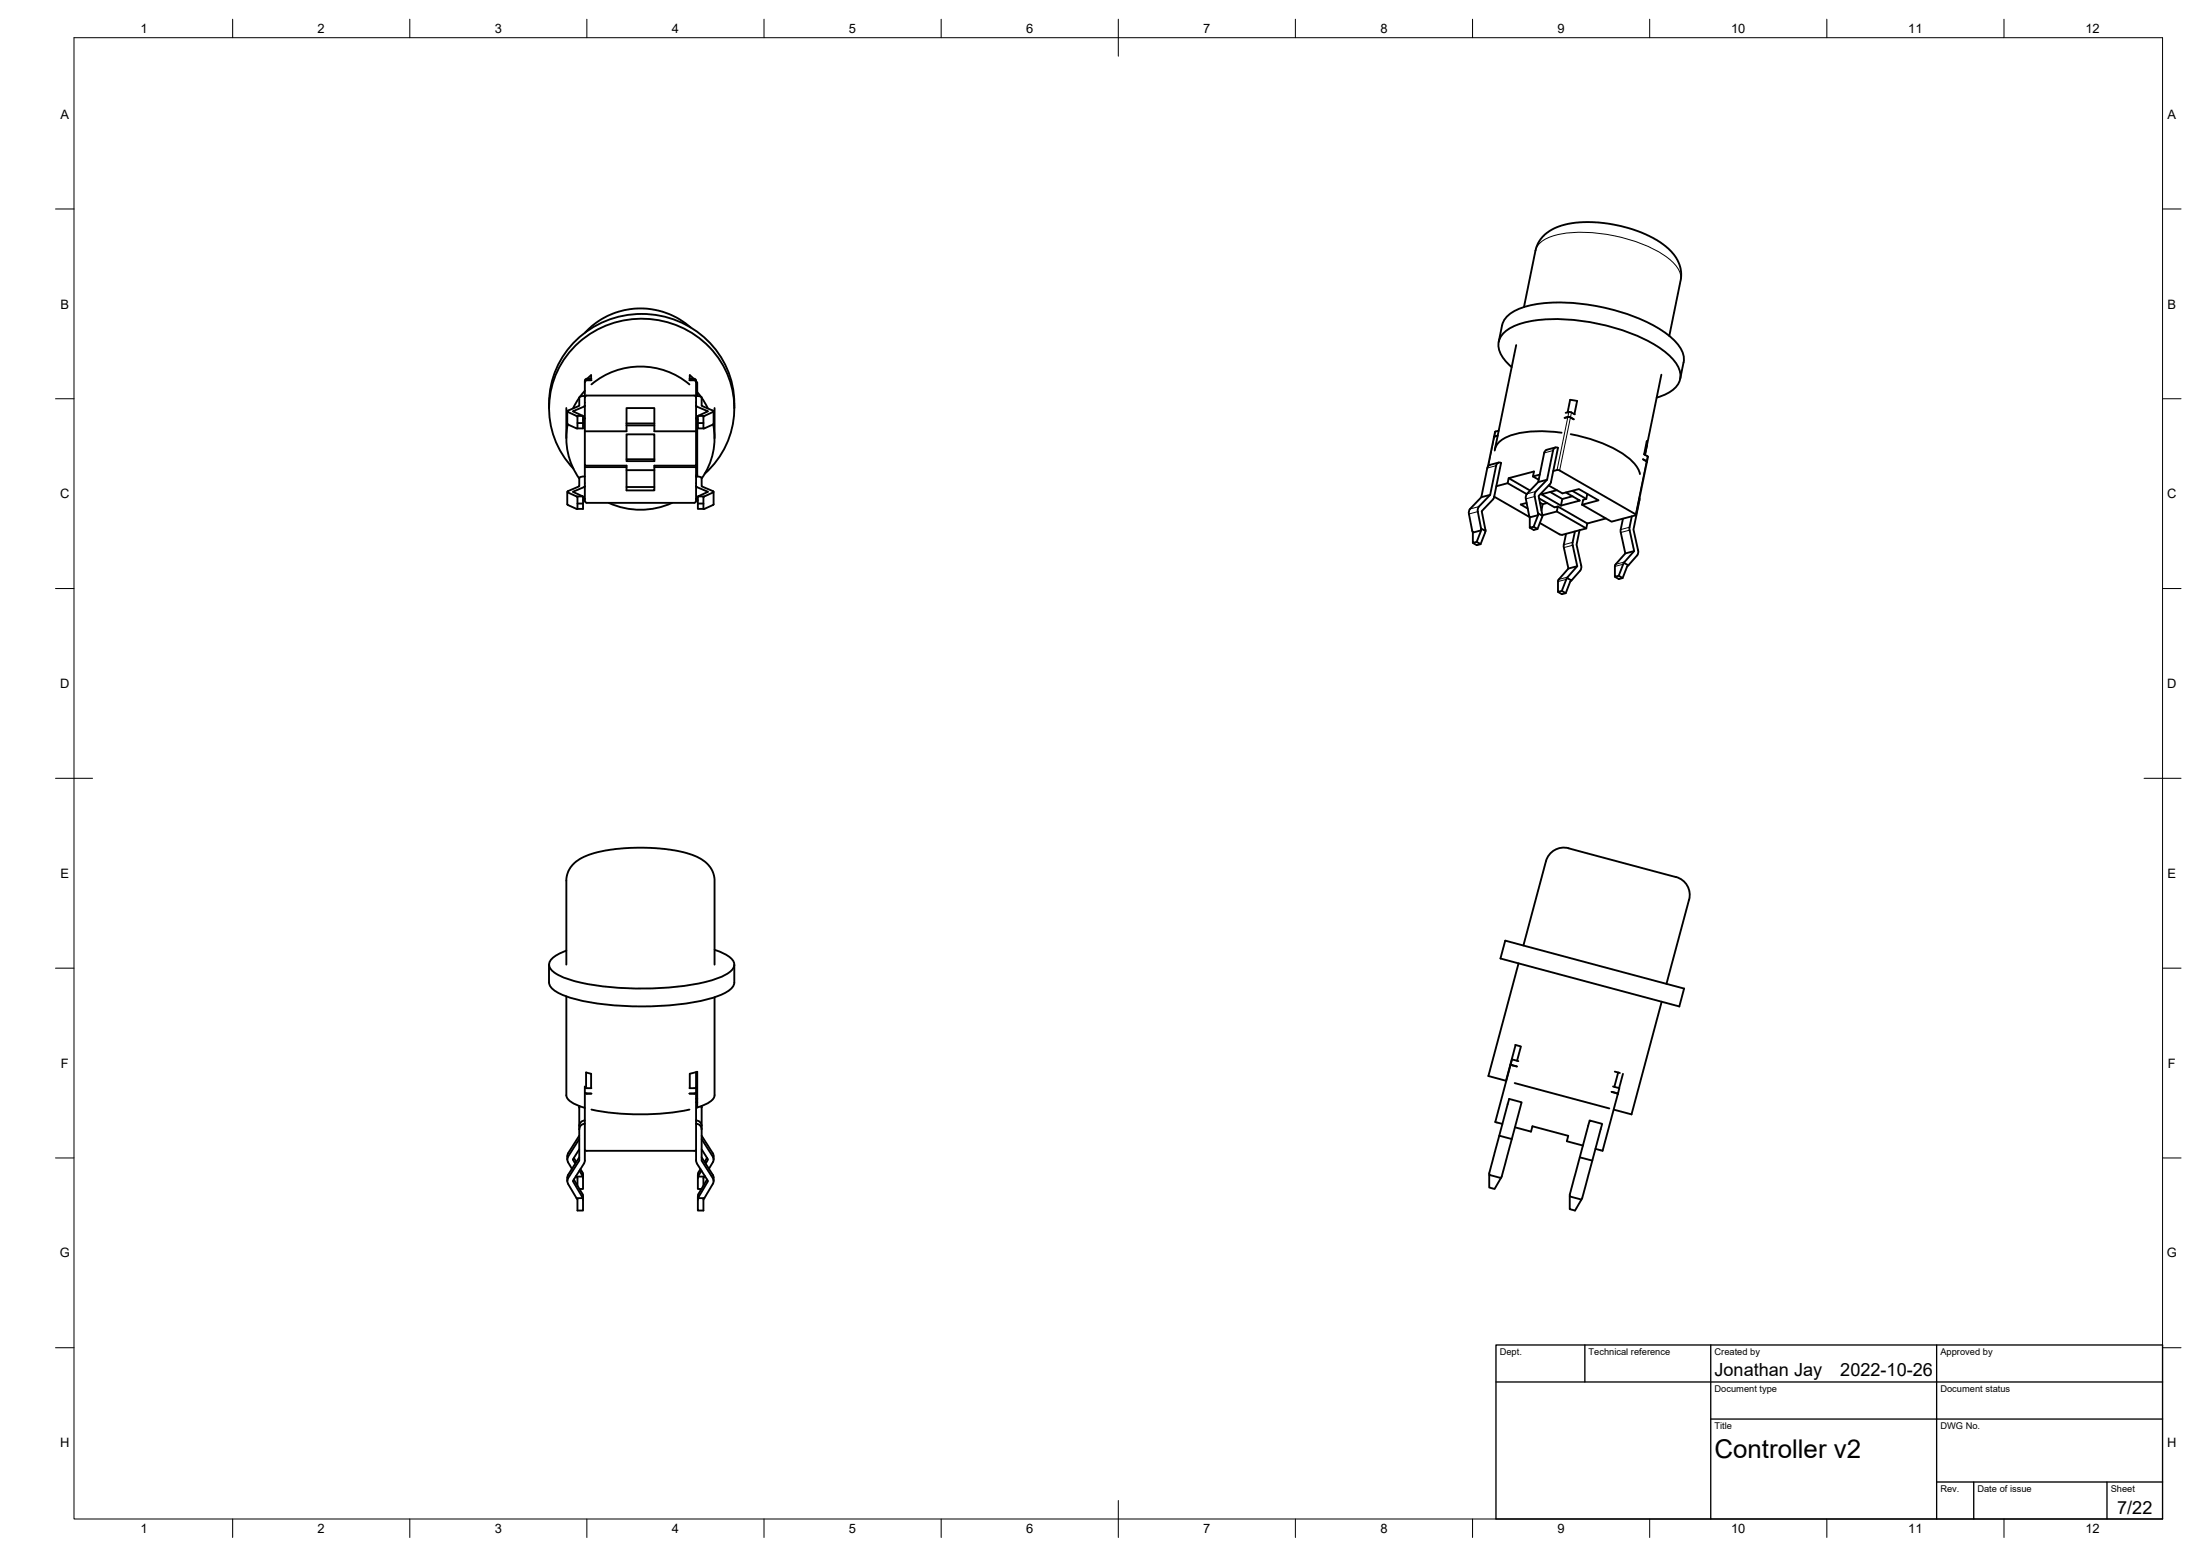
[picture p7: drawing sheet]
<svg xmlns="http://www.w3.org/2000/svg" width="594mm" height="420mm" viewBox="0 0 594 420" stroke-linecap="round" stroke-linejoin="round" font-family="sans-serif">
<!-- layer: Visible -->
<g fill="none" stroke="#000" stroke-width=".51">
<path d="M186.5 88.4a20.4 20.4 0 0 0-28.5 1.4M405.6 87.8l-.9 4.5M405.6 87.8a6.9 6.9 0 0 1 4.8-4.5 39.3 39.3 0 0 1 19.4-.9 47.3 47.3 0 0 1 21.1 8.4 9 9 0 0 1 3.8 6.1l-.1 .9M408.2 99.1a8.3 8.3 0 0 1-3.6-6.1 5.7 5.7 0 0 1 3.7-4.7 33.7 33.7 0 0 1 17.4-1.8 51.8 51.8 0 0 1 23.2 8 10.1 10.1 0 0 1 4.9 7 5.6 5.6 0 0 1-3.6 4.8l-2.8 1.1M409.4 93.2l-5.7 28.2M411.5 82.9l3.2-15.7a9.7 9.7 0 0 1 8-6.6l2.6-.4 3-.2 5.7 .3 6.5 1.5 5.2 2.1a14.2 14.2 0 0 1 7.9 7.9l.4 1.6-.1 1.8-3.1 15.5M454.6 97.9l-.9 4.4M148.3 110.2a25 25 0 0 1 36.5-22.7 24.2 24.2 0 0 1 13.5 22.7M152.9 110.2v8.1M153.3 114.6a18.8 18.8 0 0 0 3.1 14.6M153.4 110.8l-.2 .3 .2 .1 2.3 1.1M155.7 112.3l.2 .2v3.2"/>
<path d="M155.7 112.3h1.7M155.9 114.2h1.5M156.4 107.3v2.3l-3 1.3M156.4 107.4l-1.7 2.9M157.9 116.5v9.2h11.3v6.7h7.5v-6.7h11.3v-9.2M157.9 116.5h11.3v-6.3h7.5v6.3h11.3M157.9 102.8v13.7M157.9 109.6l-3.2 1.5 2.7 1.2v3.4a4.4 4.4 0 0 1-4.2-1.3v-3.3M157.9 113l-.5 .3M157.9 105.5l-1.3 1.6M157.9 106.9l-1 .1-.5 .3M157.9 107.3l.5-.5h29.1l.5 .5"/>
<path d="M159.6 101.3v1M159.6 101.3l-1 1M159.7 102.7h-1.5l-.3 .4M159.7 102.3h-1.5l-.3 .5M159.7 103.8a20.5 20.5 0 0 1 26.5 0M169.2 117.3h7.5v7.2h-7.5zM169.2 114.9h7.5M169.2 114.3h7.5M186.2 102.7h1.5l.3 .4M186.2 102.3h1.5l.3 .5v13.7M186.3 101.3l1 1M186.3 101.3v1"/>
<path d="M188 102.9l.3 .4v3.6M188 106.9l1 .1 .5 .3M188 113l.2 .2M188 109.6l.2 .2M188.2 109.8l3 1.3-2.6 1.2-.1 .2M188.2 113.2l.2 .1M188.3 113.2v15.5M188.3 105.9l.9 1.2M188.4 112.5v3.2h1.5M188.4 114.2h1.5M188.5 112.3h1.7M189.5 107.4l1.7 2.9"/>
<path d="M189.5 107.3v2.3l3.2 1.4-.2 .2-2.3 1.1M190.2 112.3l-.3 .2v3.2M192.6 114.6a18.8 18.8 0 0 1-3.1 14.6M192.7 111.1v3.4l-2.8 1.2M193 110.2v8.1M404.4 117.6l-1 .4M404.7 116.3l-1 .3-1.9 9.3M421.7 116.8a27.1 27.1 0 0 0-15.4 1.5 4.7 4.7 0 0 0-2.7 3.4M423.4 112.6l-.9 .2M423.4 112.6l.7 .1M423.7 111.3l-.9 .2M423.7 111.3l.7 .1 .8 .5"/>
<path d="M424.1 112.7l.9 .5M424.2 117.2a34.5 34.5 0 0 1 16.6 7.4 6.8 6.8 0 0 1 2.1 3.4M425.9 108.3l-.8 3.5M425.9 108.3l-1.9-.3-.7 3.4M444.7 119.1l-.8 3.6 1.1 .7M444.7 119.1v1.2l-.3 .1M448.6 101.2l-4.4 21.6M153.4 132.6l-.2 .3 .2 .1 2.3 1h1.7M154.9 126.6a23.9 23.9 0 0 1 11.7-39.7 24.8 24.8 0 0 1 31.7 24.2 23.7 23.7 0 0 1-8 16.8M155.7 134l.2 .3v3.1M155.9 136h1.5M156.4 129.1v2.2l-3 1.3"/>
<path d="M157.9 125.7v9.6M157.9 126.1h11.3M157.9 131.3l-3.2 1.5 2.7 1.2v3.4h-1.7l-2.4-1.1-.1-3.5M157.9 134.7l-.5 .3M157.9 128.7l-1 .1-.5 .2M164.4 135.8a20.6 20.6 0 0 0 17.1 0M169.2 131.5h7.5M169.2 127h7.5M169.2 124h7.5M176.7 126.1h11.3M188 125.7v9.6l-.5 .5h-29.1l-.5-.5M188 128.7l1 .1 .5 .2"/>
<path d="M188 131.3l.2 .2M188 134.7l.2 .2M188.2 131.5l3 1.3-2.6 1.2-.1 .2M188.2 134.9l.2 .1M188.3 128.1l-.3 .4M188.4 134.3v3.1h1.5M188.4 136h1.5M189.5 129.1v2.2l3 1.3 .2 .3-2.5 1.1h-1.7M190.2 134l-.3 .3v3.1M192.7 132.8v3.5l-2.8 1.1M399.1 138.2l.8 4.5 1.2 .7M402.4 133.6l-2.4 .7"/>
<path d="M403.2 134.9l-3.1 3.1 1.1 5.4M403.5 134.2l-.3 .6M403.5 134.1l9.6 5.5M404.1 131.3l3-.8 5.2 2.9M404.7 124.9l-2.4 .6-.6 .6-1.7 8.2-3 3.1-.3 .6v.8l1 5 2.3-.6-.1-.5M405.3 125l-1.8 9.2M405.4 125a.89 .89 0 0 0-1.4 .7l-1.6 7.9-3 3.2-.3 .6v.8M407.4 129.1l-.3 1.4M412.2 135.8l-1.5 .4 1.8 1.1M413.1 139.7v2.8l1-.3M414 128.7l.2-1.4-6.8 1.8 5.8 3.4M414 128.7l1.5 .8"/>
<path d="M415.3 138.6l-.9-5.3 .3-.6 3.1-3.2 1.6-7.8a.91 .91 0 0 1 1.3-.8l-1.9 9.5-3.3 3.5 1 5.4M415.3 138.6l1.2 .7M415.3 138.6v.5M415.3 139.1l-1.2 3.1M415.6 134.6l4.2 2.4 .9-.2-.3 1.3-3.9 1M415.8 128.2l-1.8 .5M415.8 135.7l.8 .4M416.4 139.7l-1.2 3.1-1 .3-1.1-.6M416.5 139.3l-.1 .4M417.8 129.5l-2.4 .7M417.8 135.8l-1.2 .3-.4 1.7M418.2 131.1l3.7 2.1 4.5-1.1 5.3 3-4.5 1.2"/>
<path d="M418.6 132.8l3.3 1.9M419.4 127.2l1.1-.3 .7 .1 20.6 12.1-6.6 1.8-8-4.6M420.1 120.8l-2.4 .7-.6 .5-1.7 8.2-3.1 3.2-.3 .5v.8l1.1 5 2.2-.6M420.4 138.1l7.9 4.6M420.4 132.4l-4.2 1.1 5.3 3M420.7 136.8l7.9 4.6 5.1-1.4M422.8 133l3.8 2.2-5.1 1.3M424.6 132.5l3.7 2.2M424.6 134l-2.7 .7-.4 1.8M428.6 133.4l-.3 1.3-.8 .2-.3 1.4M440.6 139.4l-.6 3v.8M442.7 134.5l-1.6 8.5 1.3 6.4-.3 .6-2.4 2.7"/>
<path d="M443.7 124l.9 .5M444.6 124.5l.1 .2M444.7 124.7l-2.9 14.3M445 123.4l-.3 1.3M398.8 146.3l1 .6M400 143.2l-1.2 3.1-1.1 .3v-2.8M401.1 143.4l-1.3 3.5-1 .3-1.1-.6M414.1 142.2l1.1 .6M415.8 141.2l5.4 3.1M421.7 159.6l1.1 .6M422.9 144.1l-.7 3.5 1.3 5.9-2.7 3.2-.1 3.1 1-.2 1.5-3.5M423.3 155.8l-.1 .3"/>
<path d="M424.3 156.7l-.3 .4-1.2 3.1-1 .2-1.1-.6M425.3 143.5l-.7 3.5 1.3 5.9-2.6 2.9M425.9 152.9l-2.4 .6M426.5 143.2l-.8 3.9 1.3 5.6v.8l-.3 .6M426.7 154.1l-2.4 2.6-1.2-.6M428.6 141.4l-.3 1.3-6.4 1.7-.7-.1M437.1 155.5l1.1 .6M438.3 140.1l-.7 3.4 1.3 5.9-2.8 3.2v3.1l1-.2 1.4-3.5M438.5 152l1.2 .7M439.7 152.7l-.3 .3-1.2 3.1-1.1 .3-1-.7M440.1 143.2l1.2 5.6-2.8 3.2M441.3 148.8l-2.4 .6"/>
<path d="M423.6 229a5 5 0 0 0-6.1 3.6l-6.1 22.7M423.6 229.1l26.1 7a11.3 11.3 0 0 1 5.1 2 5 5 0 0 1 1.3 4.8l-6.1 22.8M193 256.5a10.3 10.3 0 0 1 4.9 2.9 2.13 2.13 0 0 1-.8 3.1 27.5 27.5 0 0 1-11.7 3.6 84.3 84.3 0 0 1-30.4-1.2 11.5 11.5 0 0 1-6.4-3.4 2.14 2.14 0 0 1 .9-3.1l3.4-1.7M148.3 260.5v4.8a3.7 3.7 0 0 0 2.7 2.9 48.5 48.5 0 0 0 17.5 3.4 73.3 73.3 0 0 0 24.7-2.4 7.8 7.8 0 0 0 5-3.3l.1-5.4M152.9 269.1v26.6a3.8 3.8 0 0 0 2.9 2.7l2.1 .8M152.9 260.5v-22.7a7.8 7.8 0 0 1 6-7l2.5-.7 3.4-.7 7.3-.5 7.1 .3 6.2 1.2a9.7 9.7 0 0 1 7.1 5l.5 2.1v23M193 269.3v26.4a3.6 3.6 0 0 1-2.7 2.6l-2 .8v-9.7l-2 .5v3.9M410.1 260.1l-8.2 30.5M448.7 270.5l-8.1 30.4M454.8 266.9l-1.3 4.9-48.3-13 1.3-4.8 48.3 12.9M156.4 298.7v14.7l-3 4.8M156.5 298.7l-.1 .4"/>
<path d="M157.9 293.4v20l-.2 .7M157.9 295.1l1.8 .2M157.9 293.7l1.8 .1M158.3 293.5v-3.9l1.3 .3v3.9M159.7 299.6a68.4 68.4 0 0 0 26.5 0M188 295.1l-1.8 .2M188 293.7l-1.8 .1M188 289.5v23.9M188 297.6l.3 .1M188 296.7h.3M189.5 299.1l-.1-.4 .1 14.7 3 4.8a1.43 1.43 0 0 1 0 1.4l-2.3 3.9M401.9 290.5l4.7 1.3"/>
<path d="M407.5 296.7l3.4 1-5.6 20.4-3.2-.9v-.4zM408.4 287.7l-.5-.2-4.1 15.5 1.9 .5M408.4 287.7l1.2 .3M409 292.5l25.6 6.8M409.2 282.2l1.4 .3M409.3 282.2l-2.6 9.6M410 286.5l-1.7-.4-.4 1.4 .5 .2M410.7 282.6l-1 3.8M435.2 294.8l1.2 .3M435.6 293.4l1.7 .4-.4 1.5-.5-.2 .5 .2-4.1 15.4-2-.5M436 299.7l4.6 1.2M436 289.4l1.4 .3"/>
<path d="M437 289.6l-1.1 3.9M438.3 290l-1.1 3.8M153.2 318v.9M153.4 313.8l1.1 1.8M153.4 312.3a1.41 1.41 0 0 0 0 1.5M153.4 311.4l-.2 1.7M153.4 317.2l-.2 .8M153.4 318.1a1.41 1.41 0 0 0 0 1.5l2.5 4.3v3h1.5v-3M155 312.7l.6 1.1M155 318.5l2.2 3.8M155.6 317.5l.1 .2h1.7M155.7 317.7l.2 .4v2"/>
<path d="M156.4 310.3l-1.7 2.8 .6 1.1M156.4 307.6l-3 4.7M156.4 306.7l-3 4.7M156.4 312.5l-3 4.8M156.5 316.1l.7 1.3M156.7 315.7l.7 1.1v1.3M157.2 317.4l.2 .3M157.4 317.7v.4M157.4 318.1v3h-.9M157.7 314.2l-3 4.7 2.7 4.6M157.9 302.6a1.48 1.48 0 0 0-1.5 1.4M157.9 303.4a1.48 1.48 0 0 0-1.5 1.5"/>
<path d="M157.9 310.6l.5 .1h29.1l.5-.1M188 303.4a1.48 1.48 0 0 1 1.5 1.5M188 302.6a1.48 1.48 0 0 1 1.5 1.4M188 313.4l.2 .7M188.2 314.2l3 4.7-2.5 4.3-.2 .7M188.4 317.2v3.9h1M188.5 317.7h1.7M188.7 317.4l-.2 .7M189.1 315.7l-.6 1.5M189.4 316.1l-.7 1.3M189.5 310.3l1.7 2.8-.7 1.1M189.5 306.7l3.1 5 .1 1.4"/>
<path d="M189.5 307.6l3 4.7M189.5 312.5l3 4.8M190.2 317.7l-.3 .4v2M190.3 317.5l-.1 .2M190.9 312.7l-.6 1.1M190.9 318.5l-2.2 3.8M192.5 312.3a1.41 1.41 0 0 1 0 1.5M192.5 317.2l.2 .8M192.5 313.8l-1.1 1.8M192.7 318v.9M402.1 317.2v3.5l1.5 .4 1.7-3M404.9 306.7l3.3 .9"/>
<path d="M409.1 304.4l4.3 1.2 .4-1.5 9.7 2.6-.4 1.5 4.3 1.1M426.6 312.5l3.4 .9M155.7 323.5h1.7M157.2 322.3l.2 .8M157.4 323.5v.4M157.4 323.1v.8M188.4 323.1v3.8h1.5v-3l.3-.4h-1.7M188.7 322.3l-.2 .8M423.9 323.1v3.4l1.4 .4 1.7-3-3.1-.8v-.5l5.4-20 3.3 .9-5.6 20.4"/>
</g>
<!-- layer: Visible Narrow -->
<g fill="none" stroke="#000" stroke-width=".27">
<path d="M414.7 67.6a5.8 5.8 0 0 1 4.2-3.7 38.1 38.1 0 0 1 22.7 1.3 23.9 23.9 0 0 1 11.3 7 4.4 4.4 0 0 1 .9 3.4M403.8 116.5l-1.8 9.2M423.7 111.3l-3.2 15.6M424.3 111.4l-3.1 15.6M399.1 138.2l-2.4 .6M399.4 136.8l-2.4 .6M404 125.8l-2.4 .6M414.4 134.1l-2.4 .6M414.7 132.7l-2.4 .7M419.4 121.7l-2.4 .6M444.9 123.2l-3.3 15.7M423 156.4l-2.3 .6"/>
<path d="M423.3 155.8l-2.4 .7M424.7 146.5l-2.4 .6M424.7 147.2l-2.4 .7M438.3 152.4l-2.2 .6M438.7 151.7l-2.4 .7M440 142.4l-2.4 .6M440.1 143.2l-2.4 .6"/>
</g>
<!-- layer: BORDER -->
<g fill="none" stroke="#000" stroke-width=".27">
<path d="M20 10.2h564v400h-564zM62.8 5.2v5M110.7 5.2v5M158.5 5.2v5M206.3 5.2v5M254.1 5.2v5M302 5.2v10M349.8 5.2v5M397.6 5.2v5M445.5 5.2v5M493.3 5.2v5M541.1 5.2v5"/>
<path d="M15 56.4h5M584 56.4h5M15 107.7h5M584 107.7h5M15 158.9h5M584 158.9h5M15 210.2h10M579 210.2h10M15 261.4h5M584 261.4h5M15 312.7h5M584 312.7h5"/>
<path d="M15 363.9h5M584 363.9h5M62.8 410.2v5M110.7 410.2v5M158.5 410.2v5M206.3 410.2v5M254.1 410.2v5M302 405.2v10M349.8 410.2v5M397.6 410.2v5M445.5 410.2v5M493.3 410.2v5"/>
<path d="M541.1 410.2v5"/>
</g>
<!-- layer: TITLEBLOCK -->
<path d="M404 363.2h180v47h-180zM404 373.2h180M428 363.2v10M462 363.2v47M523 363.2v47M462 383.2h122M523 400.2h61M533 400.2v10M569 400.2v10" fill="none" stroke="#000" stroke-width=".36"/>
<text font-size="7" x="463" y="393.7">Controller v2</text>
<g font-size="4.9">
<text x="463" y="371.7">Jonathan Jay</text>
<text x="497" y="371.7">2022-10-26</text>
<text x="571.7" y="408.8">7/22</text>
</g>
<g font-size="3.5">
<text x="37.9" y="8.9">1</text>
<text x="85.8" y="8.9">2</text>
<text x="133.6" y="8.9">3</text>
<text x="181.4" y="8.9">4</text>
<text x="229.3" y="8.9">5</text>
<text x="277.1" y="8.9">6</text>
<text x="324.9" y="8.9">7</text>
<text x="372.7" y="8.9">8</text>
<text x="420.6" y="8.9">9</text>
<text x="467.4" y="8.9">10</text>
<text x="515.3" y="8.9">11</text>
<text x="563.1" y="8.9">12</text>
<text x="16.3" y="32">A</text>
<text x="585.3" y="32">A</text>
<text x="16.3" y="83.3">B</text>
<text x="585.3" y="83.3">B</text>
<text x="16.2" y="134.6">C</text>
<text x="585.2" y="134.6">C</text>
<text x="16.2" y="185.8">D</text>
<text x="585.2" y="185.8">D</text>
<text x="16.3" y="237">E</text>
<text x="585.3" y="237">E</text>
<text x="16.4" y="288.3">F</text>
<text x="585.4" y="288.3">F</text>
<text x="16.1" y="339.6">G</text>
<text x="585.1" y="339.6">G</text>
<text x="16.2" y="390.8">H</text>
<text x="585.2" y="390.8">H</text>
<text x="37.9" y="413.9">1</text>
<text x="85.8" y="413.9">2</text>
<text x="133.6" y="413.9">3</text>
<text x="181.4" y="413.9">4</text>
<text x="229.3" y="413.9">5</text>
<text x="277.1" y="413.9">6</text>
<text x="324.9" y="413.9">7</text>
<text x="372.7" y="413.9">8</text>
<text x="420.6" y="413.9">9</text>
<text x="467.4" y="413.9">10</text>
<text x="515.3" y="413.9">11</text>
<text x="563.1" y="413.9">12</text>
</g>
<g font-size="2.5">
<text x="405" y="366">Dept.</text>
<text x="429" y="366">Technical reference</text>
<text x="463" y="366">Created by</text>
<text x="524" y="366">Approved by</text>
<text x="463" y="376">Document type</text>
<text x="524" y="376">Document status</text>
<text x="463" y="386">Title</text>
<text x="524" y="386">DWG No.</text>
<text x="524" y="403">Rev.</text>
<text x="534" y="403">Date of issue</text>
<text x="570" y="403">Sheet</text>
</g>
</svg>
